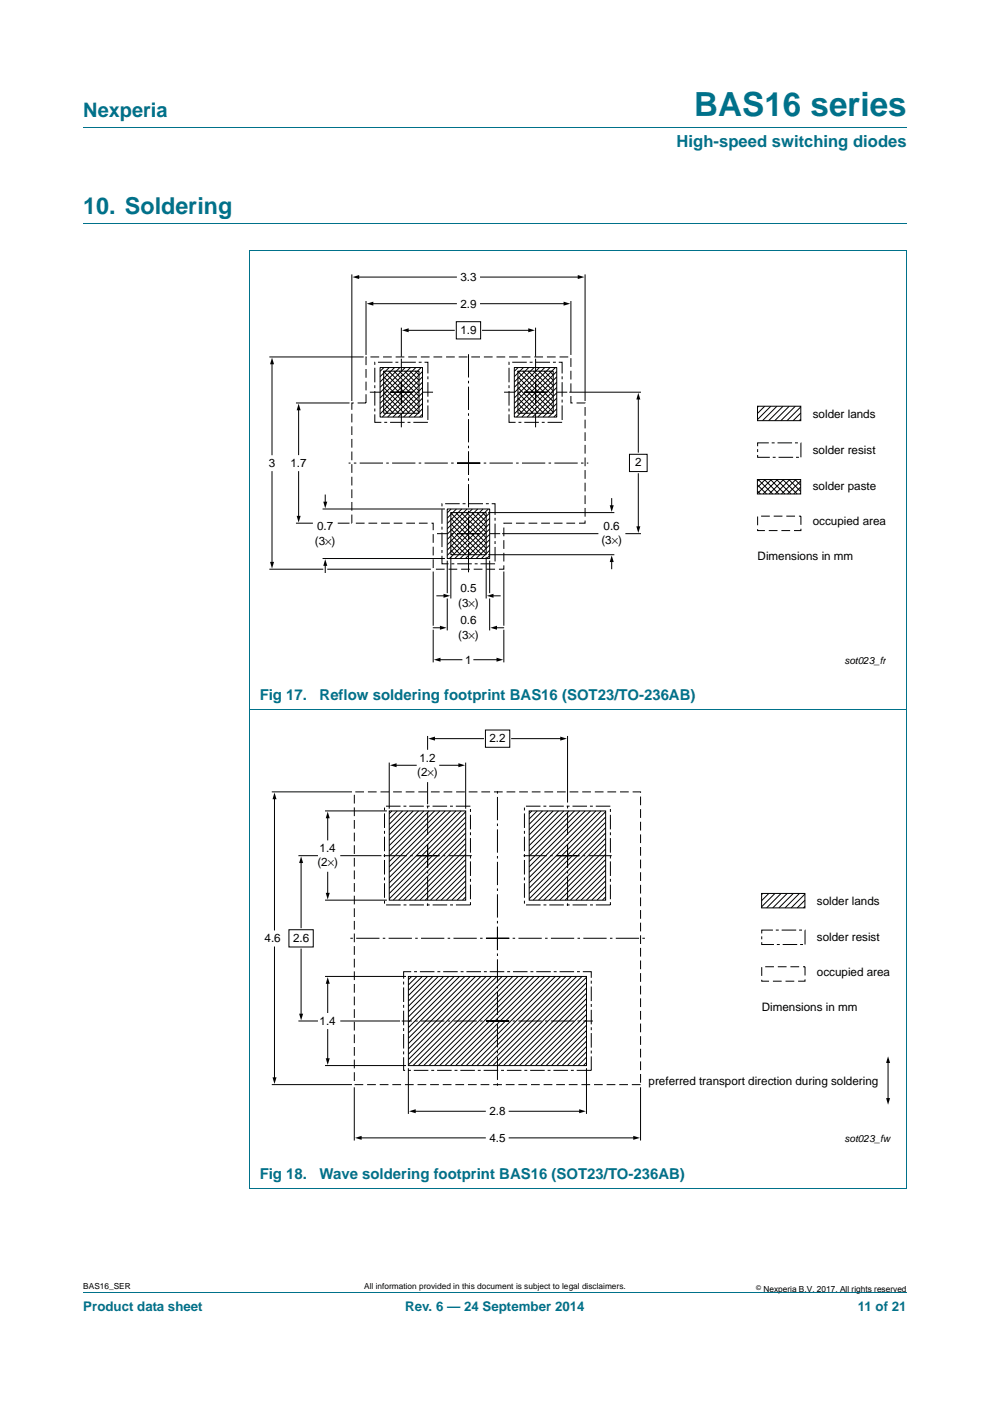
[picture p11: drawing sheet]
<svg xmlns="http://www.w3.org/2000/svg" width="210mm" height="297mm" viewBox="0 0 210 297" stroke-linecap="round" stroke-linejoin="round" font-family="sans-serif">
<path d="M17.7 27h174.6M17.7 47.4h174.6M52.9 53.1h139.4M53 53.1v198.9M192.3 53.1v198.9M52.9 150.5h139.4M52.9 252.1h139.4M17.7 273.9h174.6" fill="none" stroke="#00718a" stroke-width=".21"/>
<g fill="none" stroke="#000" stroke-width=".21">
<path d="M74.6 58.2v26.8M75.9 58.7h20.9M101.9 58.7h20.9M124.1 58.2v26.8M57.1 75.7h20M57.7 77v19.4M77.6 63.8v11.5M78.9 64.4h17.9M80.6 77.9h9v10.5h-9zM81.3 78.7l7.6 7.6M81.4 78.7h7.5v8.9h-7.5zM81.4 79.9l7.5 7.5"/>
<path d="M81.4 77.9l-.8 .8M82.4 78.7l6.5 6.4M82.6 77.9l-2 2M83.5 78.7l5.4 5.3M83.7 77.9l-3.1 3.1M84.7 78.7l4.2 4.2M84.8 77.9l-4.2 4.2M85.1 69.5v6.1M85.8 78.7l3.1 3.1M85.9 77.9l-5.3 5.3M86.4 70h9.9M86.9 78.7l2 1.9"/>
<path d="M87.1 77.9l-6.5 6.5M88.1 78.7l.8 .8M88.2 77.9l-7.6 7.6M89.3 77.9l-8.7 8.7M89.6 78.8l-9 9M89.6 79.9l-8.5 8.5M96.8 68.2h5.1v3.7h-5.1zM101.9 64.4h17.9M102.3 70h10M109.1 77.9h9v10.5h-9zM109.8 78.7l7.5 7.6M109.9 79.9l7.4 7.5"/>
<path d="M109.9 78.7h7.4v8.9h-7.4zM109.9 77.9l-.8 .8M110.9 78.7l6.4 6.4M111 77.9l-1.9 2M112 78.7l5.3 5.3M112.2 77.9l-3.1 3.1M113.1 78.7l4.2 4.2M113.3 77.9l-4.2 4.2M113.6 69.5v6.1M114.3 78.7l3 3.1M114.4 77.9l-5.3 5.3M115.4 78.7l1.9 1.9"/>
<path d="M115.5 77.9l-6.4 6.5M116.5 78.7l.8 .8M116.7 77.9l-7.6 7.6M117.8 77.9l-8.7 8.7M118.1 78.8l-9 9M118.1 79.9l-8.5 8.5M121.1 63.8v11.5M57.7 100v19.4M62.8 85.4h11.3M63.3 86.7v9.7M63.3 100v9.7M81.4 81l6.6 6.6"/>
<path d="M81.4 82.2l5.4 5.4M81.4 83.3l4.3 4.3M81.4 84.4l3.2 3.2M81.4 85.5l2 2.1M81.4 86.7l.9 .9M89.6 81l-7.4 7.4M89.6 82.2l-6.3 6.2M89.6 83.3l-5.1 5.1M89.6 84.4l-4 4M89.6 85.5l-2.9 2.9M89.6 86.7l-1.7 1.7M89.6 87.8l-.6 .6"/>
<path d="M109.9 81l6.5 6.6M109.9 82.2l5.4 5.4M109.9 83.3l4.3 4.3M109.9 84.4l3.1 3.2M109.9 85.5l2 2.1M109.9 86.7l.9 .9M118.1 85.5l-2.9 2.9M118.1 81l-7.4 7.4M118.1 82.2l-6.3 6.2M118.1 83.3l-5.2 5.1M118.1 84.4l-4 4M118.1 86.7l-1.8 1.7"/>
<path d="M118.1 87.8l-.6 .6M120.7 83.2h15.2M133.5 96.3h3.8v3.7h-3.8zM135.4 84.4v11.5M160.7 86.1h9.1v3.1h-9.1zM160.9 86.1l-.2 .3M162.2 86.1l-1.5 1.6M163.5 86.1l-2.8 2.9M164.8 86.1l-3.1 3.1M166.1 86.1l-3.1 3.1M167.4 86.1l-3.1 3.1M168.7 86.1l-3.1 3.1"/>
<path d="M169.8 86.3l-2.9 2.9M169.8 88.9l-.3 .3M169.8 87.6l-1.6 1.6M62.8 110.9h3.6M68.4 118.4h26M68.4 107.9h26M69 105v1.6M69 119.7v1.7M71.6 110.9h2.5M94.9 118.8v7M94.9 107.9h9v10.5h-9zM95.5 108.7l7.6 7.6"/>
<path d="M95.6 118.1v8.8M95.6 108.7h7.5v8.9h-7.5zM95.6 109.9l7.5 7.5M95.6 111l6.6 6.6M95.6 112.2l5.5 5.4M95.6 113.3l4.4 4.3M95.6 114.4l3.2 3.2M95.6 115.5l2.1 2.1M95.6 116.7l1 .9M95.7 107.9l-.8 .8M96.7 108.7l6.4 6.4M96.8 107.9l-1.9 2"/>
<path d="M97.8 108.7l5.3 5.3M97.9 107.9l-3 3.1M98.9 108.7l4.2 4.2M99.1 107.9l-4.2 4.2M100.1 108.7l3 3M100.2 107.9l-5.3 5.3M101.2 108.7l1.9 1.9M101.3 107.9l-6.4 6.5M102.3 108.7l.8 .8M102.4 107.9l-7.5 7.6M103.1 118.1v8.8M103.5 117.6h26.8"/>
<path d="M103.5 108.7h26.8M103.6 107.9l-8.7 8.7M103.9 108.8l-9 9M103.9 109.9l-8.6 8.5M103.9 111l-7.4 7.4M103.9 112.2l-6.3 6.2M103.9 113.3l-5.2 5.1M103.9 114.4l-4 4M103.9 115.5l-2.9 2.9M103.9 116.7l-1.8 1.7M103.9 117.8l-.7 .6M103.9 118.8v7"/>
<path d="M106.5 113.1h20.4M129.7 105.7v1.7M129.7 118.9v1.7M132.6 113.1h3.3M135.4 100.4v11.5M160.6 102.8l2 1.9M160.6 104.1l.7 .6M160.6 101.7h9.2v3h-9.2zM160.8 101.7l3.1 3M161 101.7l-.4 .3M162.1 101.7l3.1 3M162.3 101.7l-1.7 1.6"/>
<path d="M163.4 101.7l3.1 3M163.6 101.7l-3 2.9M164.7 101.7l3.1 3M164.9 101.7l-3 3M166 101.7l3.1 3M166.2 101.7l-3 3M167.3 101.7l2.5 2.5M167.5 101.7l-3 3M168.6 101.7l1.2 1.2M168.8 101.7l-3.1 3M169.8 104.6l-.2 .1M169.8 103.3l-1.5 1.4"/>
<path d="M169.8 102l-2.8 2.7M57.1 120.7h11.5M69.4 120.7h22M91.9 121.2v11.5M91.9 133.5v6.9M91.9 133.1h1.7M92.7 126.3h1.7M93.1 139.9h4.9M94.9 126.9v6.8M100.5 139.9h5.1M103.9 126.9v6.8M104.4 126.3h1.7"/>
<path d="M105.1 133.1h1.7M106.9 121.2v11.5M106.9 133.5v6.9M90.7 156v3M92 156.6h10.6M103 154.8h5.1v3.6h-5.1zM108.5 156.6h10.6M120.4 156v14.2M57.6 167.9h17.1M58.2 169.2v28M68.9 171.9h13.2M69.5 173.2v4.9"/>
<path d="M82.6 161.7v9.8M82.6 171.9h16.2v19h-16.2zM83.1 171.9l-.5 .6M83.8 162.3h4.5M84.3 171.9l-1.7 1.7M85.4 171.9l-2.8 2.9M86.5 171.9l-3.9 4M87.7 171.9l-5.1 5.1M88.8 171.9l-6.2 6.3M89.9 171.9l-7.3 7.4M90.7 165.8v4.7M91 171.9l-8.4 8.5"/>
<path d="M92.2 171.9l-9.6 9.6M93.3 162.3h4.2M93.3 171.9l-10.7 10.8M94.4 171.9l-11.8 11.9M95.6 171.9l-13 13M96.7 171.9l-14.1 14.2M97.8 171.9l-15.2 15.3M98.8 161.7v9.8M98.8 174.4l-16.2 16.2M98.8 172.1l-16.2 16.2M98.8 173.2l-16.2 16.2M98.8 175.5l-15.4 15.3"/>
<path d="M98.8 176.6l-14.2 14.2M98.8 177.7l-13.1 13.1M98.8 178.9l-12 11.9M112.2 171.9h16.3v19h-16.3zM112.8 171.9l-.6 .6M113.9 171.9l-1.7 1.7M115.1 171.9l-2.9 2.9M116.2 171.9l-4 4M117.3 171.9l-5.1 5.1M118.5 171.9l-6.3 6.3M119.6 171.9l-7.4 7.4M120.7 171.9l-8.5 8.5"/>
<path d="M121.8 171.9l-9.6 9.6M123 171.9l-10.8 10.8M124.1 171.9l-11.9 11.9M125.2 171.9l-13 13M126.4 171.9l-14.2 14.2M127.5 171.9l-15.3 15.3M128.5 172.1l-16.3 16.2M128.5 173.2l-16.3 16.2M128.5 174.4l-16.3 16.2M128.5 175.5l-15.4 15.3M128.5 176.6l-14.3 14.2M128.5 177.7l-13.1 13.1"/>
<path d="M128.5 178.9l-12 11.9M61.3 197.1h5.1v3.7h-5.1zM63.3 181.4h4.1M63.9 182.7v14M68.9 190.8h13.2M69.5 184.9v4.7M72.2 181.4h8.7M98.8 182.3l-8.6 8.5M98.8 183.4l-7.5 7.4M98.8 184.5l-6.3 6.3M98.8 185.7l-5.2 5.1M98.8 186.8l-4.1 4"/>
<path d="M98.8 187.9l-3 2.9M98.8 189l-1.8 1.8M98.8 190.2l-.7 .6M98.8 180l-10.9 10.8M98.8 181.1l-9.7 9.7M128.5 182.3l-8.6 8.5M128.5 183.4l-7.5 7.4M128.5 184.5l-6.4 6.3M128.5 185.6l-5.2 5.2M128.5 186.8l-4.1 4M128.5 187.9l-3 2.9M128.5 189l-1.8 1.8"/>
<path d="M128.5 190.2l-.7 .6M128.5 180l-10.9 10.8M128.5 181.1l-9.7 9.7M161.5 189.4h9.2v3.1h-9.2zM161.8 189.4l-.3 .3M163.1 189.4l-1.6 1.6M164.4 189.4l-2.9 2.9M165.7 189.4l-3.1 3.1M167 189.4l-3.1 3.1M168.3 189.4l-3.1 3.1M169.6 189.4l-3.1 3.1M170.7 189.6l-2.9 2.9"/>
<path d="M170.7 192.2l-.3 .3M170.7 190.9l-1.6 1.6M58.2 200.8v27.9M63.3 216.5h4.1M63.9 201.2v14M68.9 207h17.2M69.5 208.3v6.4M69.5 218.3v6.4M72.2 216.5h12.6M86.6 207h37.8v18.9h-37.8zM87.3 207l-.7 .7M88.4 207l-1.8 1.8"/>
<path d="M89.6 207l-3 3M90.7 207l-4.1 4.1M91.8 207l-5.2 5.2M93 207l-6.4 6.4M94.1 207l-7.5 7.5M95.2 207l-8.6 8.6M96.3 207l-9.7 9.7M97.5 207l-10.9 10.9M98.6 207l-12 12M99.7 207l-13.1 13.1M100.9 207l-14.3 14.3M102 207l-15.4 15.4"/>
<path d="M103.1 207l-16.5 16.5M104.2 207l-17.6 17.7M105.4 207l-18.8 18.8M106.5 207l-18.9 18.9M107.6 207l-18.9 18.9M108.8 207l-18.9 18.9M109.9 207l-18.9 18.9M111 207l-18.9 18.9M112.1 207l-18.8 18.9M113.3 207l-18.9 18.9M114.4 207l-18.9 18.9M115.5 207l-18.9 18.9"/>
<path d="M116.7 207l-18.9 18.9M117.8 207l-18.9 18.9M118.9 207l-18.9 18.9M120.1 207l-18.9 18.9M121.2 207l-18.9 18.9M122.3 207l-18.9 18.9M123.4 207l-18.9 18.9M124.4 207.2l-18.7 18.7M124.4 208.3l-17.6 17.6M124.4 209.5l-16.5 16.4M124.4 210.6l-15.3 15.3M124.4 211.7l-14.2 14.2"/>
<path d="M124.4 212.8l-13.1 13.1M124.4 214l-12 11.9M124.4 217.4l-8.6 8.5M124.4 218.5l-7.4 7.4M124.4 219.6l-6.3 6.3M124.4 215.1l-10.8 10.8M124.4 216.2l-9.7 9.7M57.6 230h17.1M68.9 225.9h17.2M75.1 230.5v11.3M86.6 226.5v9.7M87.9 235.6h15"/>
<path d="M108 235.6h15.1M124.4 226.5v9.7M124.4 220.7l-5.2 5.2M124.4 221.9l-4.1 4M124.4 223l-2.9 2.9M124.4 224.1l-1.8 1.8M124.4 225.3l-.7 .6M135.9 230.5v11.3M188.4 224.7v8.4M76.4 241.3h26.5M108 241.3h26.6"/>
</g>
<path d="M79.5 76.8h11.3v12.7h-11.3zM108 76.8h11.2v12.7h-11.2zM160.7 93.9h9.2v3.1h-9.2zM93.7 106.8h11.3v12.7h-11.3zM81.6 170.9h18.2v21h-18.2zM111.2 170.9h18.3v21h-18.3zM161.6 197.2h9.1v3.1h-9.1zM85.6 206h39.8v20.9h-39.8z" fill="none" stroke="#000" stroke-width=".21" stroke-dasharray="3.1 .6 .6 .6" stroke-linecap="butt"/>
<path d="M77.6 75.7h43.5v9.7h3v25.5h-17.2v9.8h-15v-9.8h-17.3v-25.5h3zM160.7 109.4h9.2v3.1h-9.2zM75.2 167.9h60.7v62.1h-60.7zM161.6 205h9.1v3h-9.1z" fill="none" stroke="#000" stroke-width=".21" stroke-dasharray="1.9 .8" stroke-linecap="butt"/>
<g fill="#000">
<path d="M74.8 58.7l1.4-.4v.9zM122.5 58.3l1.5 .4-1.5 .5zM57.7 75.8l.4 1.4h-.8zM77.8 64.4l1.4-.4v.8zM85.3 70l1.4-.4v.8zM112 69.6l1.5 .4-1.5 .4zM119.5 64l1.4 .4-1.4 .4zM63.3 85.6l.5 1.4h-.9zM135.4 83.3l.4 1.4h-.8zM57.3 119.1h.8l-.4 1.4zM62.9 109.4h.9l-.5 1.4zM69 118.6l.4 1.4h-.8z"/>
<path d="M68.6 106.4h.8l-.4 1.4zM129.7 117.8l.5 1.4h-.9zM129.3 107.1h.9l-.5 1.4zM135 111.6h.8l-.4 1.4zM93.3 132.7l1.4 .4-1.4 .4zM92 139.9l1.4-.5v.9zM94.1 125.9l1.4 .4-1.4 .4zM103.3 126.3l1.4-.4v.8zM105.3 139.4l1.4 .5-1.4 .4zM104 133.1l1.4-.4v.8zM90.8 156.6l1.5-.4v.8zM118.8 156.2l1.4 .4-1.4 .4z"/>
<path d="M58.2 168l.5 1.4h-.9zM69.5 172.1l.4 1.4h-.8zM82.7 162.3l1.4-.5v.9zM97.2 161.8l1.4 .5-1.4 .4zM63.9 181.6l.4 1.4h-.9zM69.1 189.3h.8l-.4 1.4zM63.4 214.9h.9l-.4 1.4zM69.5 207.2l.4 1.4h-.8zM57.8 228.4h.9l-.5 1.4zM69.1 224.4h.8l-.4 1.4zM86.8 235.6l1.4-.4v.8zM122.8 235.2l1.5 .4-1.5 .4z"/>
<path d="M187.9 232.8h.9l-.4 1.4zM188.4 224l.4 1.4h-.9zM75.3 241.3l1.4-.5v.9zM134.3 240.8l1.4 .5-1.4 .4z"/>
</g>
<g fill="none" stroke="#000" stroke-width=".21" stroke-dasharray="4.9 .7 .5 .7" stroke-linecap="butt">
<path d="M82.7 83.2h9.1M85.1 80.7v9.9M85.1 85.6v-9.6M87.6 83.2h-9.2M97 98.2h27.8M99.4 95.8v25.6M101.9 98.2h-28M111.2 83.2h9.1M113.6 80.7v9.9M113.6 85.6v-9.6M116.1 83.2h-9.2M97 113.1h9.1"/>
<path d="M99.4 100.7v-25.6M101.9 113.1h-9.2M90.7 179v13.3M120.4 179v13.3M88.3 181.4h11.8M90.7 183.9v-13.4M93.2 181.4h-11.9M103.1 198.9h33.7M105.5 196.5v33.9M108 198.9h-33.7M118 181.4h11.8M120.4 183.9v-13.4"/>
<path d="M122.9 181.4h-12M103.1 216.5h22.6M105.5 201.4v-33.8M108 216.5h-22.8"/>
</g>
<text font-size="7" fill="#00718a" x="147.2" y="24.6">BAS16 series</text>
<text font-size="4.9" fill="#00718a" x="17.7" y="45.4">10. Soldering</text>
<text font-size="4.2" fill="#00718a" x="17.7" y="24.9">Nexperia</text>
<text font-size="3.5" fill="#00718a" x="143.5" y="31.1">High-speed switching diodes</text>
<g font-size="3.2" fill="#00718a">
<text x="55.1" y="148.3">Fig 17.</text>
<text x="67.8" y="148.3">Reflow soldering footprint BAS16 (SOT23/TO-236AB)</text>
<text x="55.1" y="249.9">Fig 18.</text>
<text x="67.8" y="249.9">Wave soldering footprint BAS16 (SOT23/TO-236AB)</text>
</g>
<g font-size="2.8" fill="#00718a">
<text x="17.7" y="277.9">Product data sheet</text>
<text x="86" y="277.9">Rev. 6 — 24 September 2014</text>
<text x="181.9" y="277.9">11 of 21</text>
</g>
<g font-size="2.5">
<text x="97.6" y="59.6">3.3</text>
<text x="97.6" y="65.3">2.9</text>
<text x="97.6" y="70.8">1.9</text>
<text x="172.4" y="88.5">solder lands</text>
<text x="57" y="99.1">3</text>
<text x="61.6" y="99.1">1.7</text>
<text x="134.7" y="98.9">2</text>
<text x="172.4" y="96.2">solder resist</text>
<text x="172.4" y="104">solder paste</text>
<text x="67.3" y="112.5">0.7</text>
<text x="128" y="112.4">0.6</text>
<text x="172.4" y="111.4">occupied area</text>
<text x="66.8" y="115.5">(3×)</text>
<text x="127.6" y="115.4">(3×)</text>
<text x="160.7" y="118.8">Dimensions in mm</text>
<text x="97.7" y="125.6">0.5</text>
<text x="97.2" y="128.6">(3×)</text>
<text x="97.2" y="135.4">(3×)</text>
<text x="97.7" y="132.4">0.6</text>
<text x="98.7" y="140.7">1</text>
<text x="88.9" y="161.5">1.2</text>
<text x="103.8" y="157.4">2.2</text>
<text x="88.5" y="164.5">(2×)</text>
<text x="67.3" y="183.7">(2×)</text>
<text x="67.8" y="180.7">1.4</text>
<text x="173.3" y="191.8">solder lands</text>
<text x="56.1" y="199.8">4.6</text>
<text x="62.1" y="199.7">2.6</text>
<text x="173.3" y="199.5">solder resist</text>
<text x="173.3" y="206.9">occupied area</text>
<text x="161.6" y="214.3">Dimensions in mm</text>
<text x="67.8" y="217.3">1.4</text>
<text x="137.6" y="230">preferred transport direction during soldering</text>
<text x="103.8" y="236.5">2.8</text>
<text x="103.8" y="242.1">4.5</text>
</g>
<g font-size="2.1">
<text x="179.1" y="140.8">sot023_fr</text>
<text x="179.1" y="242.2">sot023_fw</text>
</g>
<g font-size="1.8">
<text x="17.7" y="273.3">BAS16_SER</text>
<text x="77.3" y="273.3">All information provided in this document is subject to legal disclaimers.</text>
<text x="161.9" y="273.9">Nexperia B.V. 2017. All rights reserved</text>
</g>
<text font-size="1.4" x="160.4" y="273.4">©</text>
</svg>
